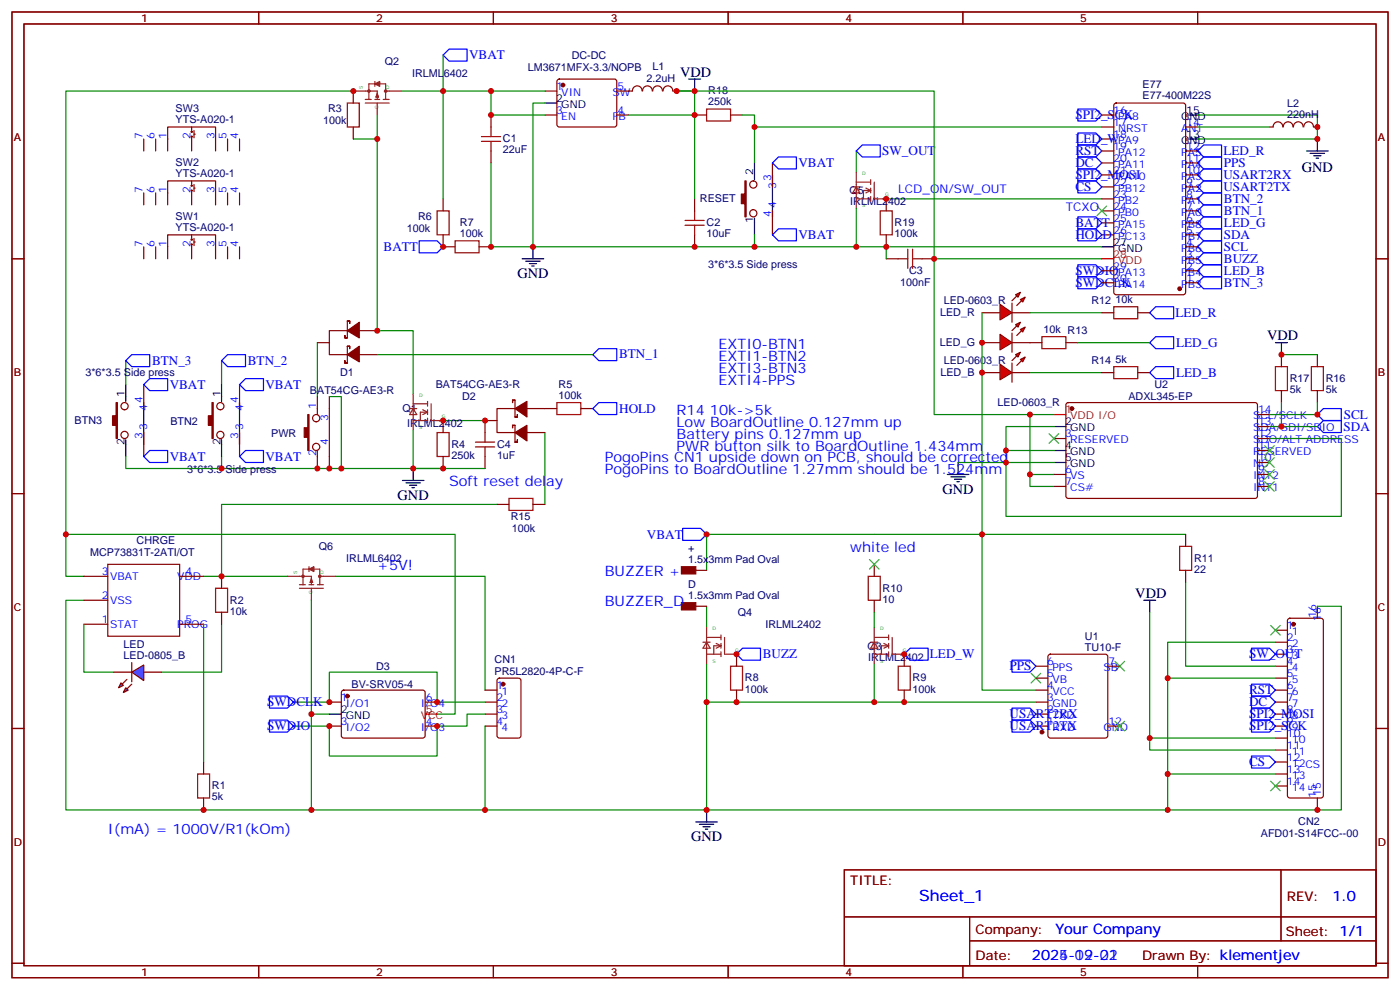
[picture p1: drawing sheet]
<svg xmlns="http://www.w3.org/2000/svg" width="412mm" height="292mm" viewBox="0 0 412 292" stroke-linecap="round" stroke-linejoin="round" font-family="sans-serif">
<g fill="none" stroke="#870000" stroke-width=".35">
<path d="M3.5 3.5h405.4v284.4h-405.4zM7.1 7.1h398.2v277.2h-398.2zM76.2 3.5v3.6M145.3 3.5v3.6M214.5 3.5v3.6M283.6 3.5v3.6M352.8 3.5v3.6M3.5 76.2h3.6M405.3 76.2h3.6M151 117.8h.7zM151 117.8v.7zM151.7 117.8v5"/>
<path d="M142.9 123.8h3.5M151 125.2h.7zM151 125.2v.7zM151.7 130.2h.7zM151.7 125.2v5M151.7 122.8h.7zM151.7 120.3h-5.3v7.1h5.3M152.4 129.5v.7zM152.4 122.1v.7zM155.2 120.3h5.3M155.2 127.4h5.3M3.5 145.3h3.6"/>
<path d="M405.3 145.3h3.6M3.5 214.5h3.6M97 206.7h3.5M97 213.8h3.5M100.8 203.4l.4-.2 23.6 .1 .4 .6v13l-.7 .4-23.5-.1-.5-.6v-12.7zM125.2 206.7h3.6M125.2 213.8h3.6M405.3 214.5h3.6M248.7 256.1h156.6v28.2h-156.6zM377.3 256.1v20.9M248.7 270h156.5M285.6 277h119.6"/>
<path d="M285.6 270v14.1M3.5 283.6h3.6M76.2 284.3v3.6M145.3 284.3v3.6M214.5 284.3v3.6M283.6 284.3v3.6M352.8 284.3v3.6M405.3 283.6h3.6"/>
</g>
<g fill="none" stroke="#008700" stroke-width=".35">
<path d="M93.5 100.9v15.9M65.3 134.4v3.5h65.2M130.5 123.8h12.4M160.5 127.4v21.1M19.4 157.3h114.7v53h-5.3M146.4 148.5h-81.1v21.2M60 169.7h24.7M91.7 176.7v61.8M98.8 169.7h44.1v33.5M208.1 178.5v6.4M257.5 195.4v11.3h47.7M86.4 206.7h10.6v-8.8h31.8v8.8h14.1"/>
<path d="M91.7 210.3h5.3M142.9 210.3h-5.3v3.5h-8.8v8.8h-31.8v-8.8h-10.6M142.9 213.8v24.7"/>
</g>
<g fill="#870000" stroke="#870000" stroke-width=".35">
<path d="M151.7 120.3l3.5-2.1v4.6z"/>
<path d="M151.7 127.4l3.5-2.2v4.6z"/>
<circle cx="102.3" cy="205" r=".53"/>
</g>
<path d="M97 210.3h3.5" fill="none" stroke="#000" stroke-width=".35"/>
<path d="M125.2 210.3h3.6" fill="none" stroke="#f00" stroke-width=".35"/>
<g fill="none" stroke="#8c2424" stroke-width=".35">
<path d="M84.7 169.7h7v2.5M88.2 172.2h1.8M88.2 173.2h7M91 172.2h1.4M91 167.6l1.4-.7v1.4zM91 166.9v1.4M91.4 171.4l.3-1 .4 1M91.4 171.4h.7M91.4 171.4l.3-.7 .4 .7M91.7 167.6h-2.4v4.6M91.7 167.6l.7 .3M91.7 167.6l.4 .3"/>
<path d="M91.7 173.2v3.5M91.7 171.1l.4 .3M92.1 167.6h2.1v4.6M92.1 167.2l-.4 .4M92.4 167.2l-.7 .4M93.5 172.2h1.7M94.2 169.7h4.6"/>
<circle cx="89.3" cy="169.7" r=".35"/>
<circle cx="94.2" cy="169.7" r=".35"/>
</g>
<path d="M352.8 58.6l1.7-1.8h5.3v3.5h-5.3zM352.8 76.2l1.7-1.8h5.3v3.6h-5.3zM354.5 78h5.3v3.5h-5.3l-1.7-1.8zM354.5 60.3h5.3v3.6h-5.3l-1.7-1.8zM338.7 92.1l1.7-1.8h5.3v3.5h-5.3z" fill="none" stroke="#00f" stroke-width=".35"/>
<g fill="#f00" stroke="#870000" stroke-width=".35">
<path d="M294.6 107.2l3.5 2.5-3.5 2.1z"/>
<path d="M298.1 106.9v5.6z"/>
</g>
<g fill="#870000" stroke="#870000" stroke-width=".35">
<path d="M298.1 106.2l1.4-1.4z"/>
<path d="M299.5 107.6l1.4-1.4z"/>
</g>
<g fill="#f00" stroke="#870000" stroke-width=".35">
<path d="M299.2 104.4l1.4-.7-.7 1.4z"/>
<path d="M300.6 105.8l1.4-.7-.7 1.4z"/>
</g>
<path d="M289.3 109.7h5.3M298.1 109.7h5.3" fill="none" stroke="#870000" stroke-width=".35"/>
<g fill="#f00" stroke="#870000" stroke-width=".35">
<path d="M294.6 89.6l3.5 2.5-3.5 2.1z"/>
<path d="M298.1 89.3v5.6z"/>
</g>
<g fill="#870000" stroke="#870000" stroke-width=".35">
<path d="M298.1 88.5l1.4-1.4z"/>
<path d="M300.9 88.5l-1.4 1.5z"/>
</g>
<g fill="#f00" stroke="#870000" stroke-width=".35">
<path d="M299.2 86.8l1.4-.7-.7 1.4z"/>
<path d="M300.6 88.2l1.4-.7-.7 1.4z"/>
</g>
<g fill="none" stroke="#870000" stroke-width=".35">
<path d="M3.5 3.5h405.4v284.4h-405.4zM7.1 7.1h398.2v277.2h-398.2zM76.2 3.5v3.6M145.3 3.5v3.6M214.5 3.5v3.6M283.6 3.5v3.6M352.8 3.5v3.6M104.1 26.8v3.5M104.1 37.4v3.5M160.5 33.9h3.5M160.5 26.8h3.5M164.3 23.5l.4-.2h16.3l.5 .2 .2 .5v12.7l-.3 .5-.4 .2h-16.3l-.5-.2-.2-.5v-12.7z"/>
<path d="M181.7 33.9h3.5M181.7 26.8h4.6M186.3 26.8a1.41 1.41 0 0 1 1.4-1.5 1.41 1.41 0 0 1 1.4 1.5M189.3 26.8a1.41 1.41 0 0 1 1.4-1.5 1.41 1.41 0 0 1 1.4 1.5M192.3 26.8a1.41 1.41 0 0 1 1.4-1.5 1.41 1.41 0 0 1 1.4 1.5M195.3 26.8a1.41 1.41 0 0 1 1.4-1.5 1.41 1.41 0 0 1 1.4 1.5M198.3 26.8h1M204.6 33.9h3.5M215.2 33.9h3.5M324.6 37.4h3.5M324.6 33.9h3.5M328.3 30.5l.5-.2h19.7l.7 .5v55.3l-.4 .6-20 .1-.7-.5v-55.3z"/>
<path d="M349.2 37.4h3.6M373.9 37.4h1.1M375 37.4a1.41 1.41 0 0 1 1.5-1.5 1.41 1.41 0 0 1 1.4 1.5M378 37.4a1.41 1.41 0 0 1 1.4-1.5 1.41 1.41 0 0 1 1.4 1.5M381 37.4a1.41 1.41 0 0 1 1.4-1.5 1.41 1.41 0 0 1 1.4 1.5M384.1 37.4a1.41 1.41 0 0 1 1.4-1.5 1.41 1.41 0 0 1 1.4 1.5M387 37.4h1.1M130.5 58.6v3.5M204.6 58.6v3.5M227.5 48v7M261.1 58.6v3.5M324.6 58.6h3.5"/>
<path d="M324.6 55h3.5M324.6 51.5h3.5M324.6 48h3.5M324.6 44.4h3.5M324.6 40.9h3.5M349.2 58.6h3.6M349.2 55h3.6M349.2 51.5h3.6M349.2 48h3.6M349.2 44.4h3.6M3.5 76.2h3.6M130.5 69.1v3.6h3.6"/>
<path d="M141.1 72.7h3.5M204.6 69.1v3.6M227.5 62.1v7M261.1 69.1v3.6M261.1 76.2h3.5M271.6 76.2h3.6M324.6 79.7h3.5M324.6 69.1h3.5M324.6 65.6h3.5M324.6 62.1h3.5M349.2 79.7h3.6M349.2 76.2h3.6"/>
<path d="M349.2 72.7h3.6M349.2 69.1h3.6M349.2 65.6h3.6M349.2 62.1h3.6M405.3 76.2h3.6M101.6 99.5h.7zM101.6 98.8v.7zM102.3 94.5h.7zM102.3 94.5v5M102.3 97.4h-5.3v7h5.3M103 94.5v.7zM105.8 97.4h5.3"/>
<path d="M289.3 92.1h5.3M298.1 92.1h5.3M324.6 83.3h3.5M349.2 83.3h3.6M42.3 113.2v7.1M70.6 113.2v7.1M93.5 100.9h3.5M93.5 116.8v5.3M97 116.8v21.1M101.6 106.9h.7zM101.6 106.2v.7zM102.3 102h.7z"/>
<path d="M102.3 102v4.9M103 102v.7zM105.8 104.4h5.3M314.2 118.7l.5-.2 55.3 .1 .4 .6v27.1l-.7 .5-55.3-.1-.4-.7v-26.8zM377.5 104.4v3.5M377.5 115v3.5M388.1 104.4v3.5M388.1 115v3.5M42.3 127.4v7M70.6 127.4v7M93.5 132.6v5.3M130.5 123.8v3.6"/>
<path d="M130.5 134.4v3.5M142.9 123.8v3.6M142.9 134.4v3.5M160.5 120.3h3.5M171.1 120.3h3.5M310.4 129.1h3.6M310.4 139.7h3.6M370.4 129.1h3.5M370.4 139.7h3.5M370.4 136.2h3.5M370.4 132.6h3.5M370.4 125.6h3.5"/>
<path d="M370.4 122.1h3.5M3.5 145.3h3.6M146.4 148.5h3.5M157 148.5h3.5M310.4 143.2h3.6M349.2 157.3v3.6M370.4 143.2h3.5M405.3 145.3h3.6M24.7 176.7h7M24.7 169.7h7M31.7 166.2h21.2v21.1h-21.2zM52.9 169.7h7.1"/>
<path d="M257.5 166.2v3.5M257.5 176.7v3.6M349.2 167.9v3.5M388.1 178.5v3.5M24.7 183.8h7M52.9 183.8h7.1M217 192.6v3.5M305.2 196.1h3.5M305.2 199.7h3.5M308.9 192.8l.5-.2h16.2l.5 .2 .2 .5v23.3l-.2 .5-.5 .2h-16.2l-.5-.2-.2-.5v-23.3zM326.3 196.1h3.5M375.7 185.6h3.5"/>
<path d="M375.7 189.1h3.5M375.7 192.6h3.5M375.7 196.1h3.5M375.7 199.7h3.5M379.5 182.2l.4-.2h9.2l.5 .2 .2 .5v51.5l-.2 .5-.5 .2h-9.2l-.5-.2-.2-.5v-51.5zM3.5 214.5h3.6M217 203.2v3.5M305.2 203.2h3.5M305.2 206.7h3.5M305.2 210.3h3.5M305.2 213.8h3.5M326.3 213.8h3.5"/>
<path d="M375.7 203.2h3.5M375.7 206.7h3.5M375.7 210.3h3.5M375.7 213.8h3.5M375.7 217.3h3.5M405.3 214.5h3.6M60 224.4v3.5M60 234.9v3.6M375.7 220.8h3.5M375.7 224.4h3.5M375.7 227.9h3.5M375.7 231.4h3.5"/>
<path d="M388.1 234.9v3.6M248.7 256.1h156.6v28.2h-156.6zM377.3 256.1v20.9M248.7 270h156.5M285.6 277h119.6M285.6 270v14.1M3.5 283.6h3.6M76.2 284.3v3.6M145.3 284.3v3.6M214.5 284.3v3.6M283.6 284.3v3.6M352.8 284.3v3.6"/>
<path d="M405.3 283.6h3.6"/>
<circle cx="221.9" cy="54.3" r="1.06"/>
<circle cx="221.9" cy="62.8" r="1.06"/>
<circle cx="36.7" cy="119.6" r="1.06"/>
<circle cx="64.9" cy="119.6" r="1.06"/>
<circle cx="36.7" cy="128.1" r="1.06"/>
<circle cx="64.9" cy="128.1" r="1.06"/>
<circle cx="93.1" cy="123.1" r="1.06"/>
<circle cx="93.1" cy="131.6" r="1.06"/>
</g>
<g fill="none" stroke="#008700" stroke-width=".35">
<path d="M104.1 26.8h-84.7v142.9h5.3M111.1 33.9v7h-7M118.2 26.8h26.4M160.5 26.8h-15.9v7.1h15.9M160.5 30.3h-3.5v42.4h65.2v-3.6M185.2 33.9h19.4M199.3 26.8h5.3v31.8M218.7 33.9h3.5v3.5M324.6 37.4h-102.4v10.6M352.8 33.9h35.3v7h-35.3M352.8 37.4h21.1M111.1 40.9v56.5h10.6v18.7"/>
<path d="M144.6 48v24.7h12.4M252.2 44.4v6.4M261.1 58.6h63.5M324.6 76.2h-49.4v45.9h28.2M303.4 92.1h21.2M37 106.2v7M65.3 106.2v7M97 116.8h3.5v21.1M111.1 104.4h63.5M303.4 109.7h21.2M377.5 104.4h10.6M377.5 118.5v7.1"/>
<path d="M388.1 118.5v3.6h-14.2M121.7 126.6v11.3h21.2M296.3 132.6h14.1M303.4 139.7v3.5h7M310.4 122.1h-7v17.6h7M310.4 125.6h-14.1v10.6h-14.1M373.9 129.1h21.2v22.9h-98.8v-15.8h14.1M373.9 125.6h14.2M349.2 157.3h-141.1v10.6M24.7 176.7h-5.3v61.8h188.7v-43.1M349.2 171.4v24.7h26.5M388.1 178.5h7v60h-187"/>
<path d="M24.7 183.8v14.1h8.8M60 183.8v40.6M65.3 183.8v14.1h-17.7M257.5 180.3v4.6M338.7 180.3v37h37M344 199.7h31.7M375.7 189.1h-31.7v49.4M208.1 206.7h49.4M338.7 217.3v3.5h37M344 227.9h31.7"/>
</g>
<g fill="none" stroke="#a10000" stroke-width=".35">
<path d="M102.3 30.3h3.5v7.1h-3.5zM208.1 32.1h7.1v3.5h-7.1zM128.8 62.1h3.5v7h-3.5zM134.1 70.9h7v3.5h-7zM201.8 66.3h5.6M201.8 64.9h5.6M204.6 62.1v2.8M204.6 66.3v2.8M259.3 62.1h3.5v7h-3.5zM264.6 76.2h2.8M267.4 73.4v5.6M268.8 73.4v5.6"/>
<path d="M268.8 76.2h2.8M164 118.5h7.1v3.6h-7.1zM375.7 107.9h3.5v7.1h-3.5zM386.3 107.9h3.5v7.1h-3.5zM128.8 127.4h3.5v7h-3.5zM140.1 131.6h5.6M140.1 130.2h5.6M142.9 127.4v2.8M142.9 131.6v2.8M149.9 146.8h7.1v3.5h-7.1zM255.8 169.7h3.5v7h-3.5zM347.5 160.9h3.5v7h-3.5z"/>
<path d="M215.2 196.1h3.5v7.1h-3.5zM58.2 227.9h3.5v7h-3.5z"/>
</g>
<g fill="none" stroke="#00f" stroke-width=".35">
<path d="M130.5 16.2l1.8-1.7h5.3v3.5h-5.3zM317.5 32.1h5.3l1.8 1.8-1.8 1.7h-5.3zM252.2 44.4l1.8-1.7h5.3v3.5h-5.3zM317.5 46.2h5.3l1.8 1.8-1.8 1.7h-5.3zM317.5 42.7h5.3l1.8 1.7-1.8 1.8h-5.3zM317.5 49.7h5.3l1.8 1.8-1.8 1.8h-5.3zM352.8 51.5l1.7-1.8h5.3v3.6h-5.3zM354.5 46.2h5.3v3.5h-5.3l-1.7-1.7zM354.5 53.3h5.3v3.5h-5.3l-1.7-1.8zM123.5 70.9h5.3l1.7 1.8-1.7 1.7h-5.3zM317.5 78h5.3l1.8 1.7-1.8 1.8h-5.3zM317.5 67.4h5.3l1.8 1.7-1.8 1.8h-5.3z"/>
<path d="M317.5 63.9h5.3l1.8 1.7-1.8 1.8h-5.3zM354.5 70.9h5.3v3.5h-5.3l-1.7-1.7zM354.5 67.4h5.3v3.5h-5.3l-1.7-1.8zM317.5 81.5h5.3l1.8 1.8-1.8 1.7h-5.3zM38.8 104.4h5.3v3.5h-5.3l-1.8-1.7zM67 104.4h5.3v3.5h-5.3l-1.7-1.7zM174.6 104.4l1.8-1.7h5.3v3.5h-5.3zM174.6 120.3l1.8-1.8h5.3v3.6h-5.3zM388.1 125.6l1.7-1.8h5.3v3.6h-5.3zM388.1 122.1l1.7-1.8h5.3v3.5h-5.3zM201.1 155.6h5.3l1.7 1.7-1.7 1.8h-5.3zM217 192.6l1.7-1.7h5.3v3.5h-5.3z"/>
<path d="M298.1 194.4h5.3l1.8 1.7-1.8 1.8h-5.3zM368.7 190.9h5.2l1.8 1.7-1.8 1.8h-5.2zM79.4 212h5.3l1.7 1.8-1.7 1.7h-5.3zM79.4 205h5.3l1.7 1.7-1.7 1.8h-5.3zM298.1 208.5h5.3l1.8 1.8-1.8 1.7h-5.3zM298.1 212h5.3l1.8 1.8-1.8 1.7h-5.3zM368.7 212h5.2l1.8 1.8-1.8 1.7h-5.2zM368.7 208.5h5.2l1.8 1.8-1.8 1.7h-5.2zM368.7 205h5.2l1.8 1.7-1.8 1.8h-5.2zM368.7 201.4h5.2l1.8 1.8-1.8 1.8h-5.2z"/>
</g>
<g fill="none" stroke="#8c2424" stroke-width=".35">
<path d="M104.1 26.8h7v2.5M107.6 29.3h1.8M107.6 30.3h7.1M110.4 29.3h1.4M110.4 24.7l1.4-.7v1.4zM110.4 24v1.4M110.8 28.6l.3-1.1 .4 1.1M110.8 28.6h.7M110.8 28.6l.3-.7 .4 .7M111.1 24.7h-2.4v4.6M111.1 24.7l.7 .3M111.1 24.7l.4 .3"/>
<path d="M111.1 30.3v3.6M111.1 28.2l.4 .4M111.5 24.7h2.1v4.6M111.5 24.3l-.4 .4M111.8 24.3l-.7 .4M112.9 29.3h1.8M113.6 26.8h4.6M251.2 55h2.1M252.2 53.6h4.3M252.2 50.8v10.6M252.2 58.6h4.3M252.2 55l1.1 1.8h-2.1z"/>
<path d="M255.1 55.4l1.4 .7M256.5 52.9v1.4M256.5 55.4v1.4M256.5 57.9v1.4M256.5 56.1h-2.1v2.5M256.5 56.1l-1.4 .7M257.5 53.6v5h3.6M121.7 118.9h4.2M121.7 116.1v10.5M125.9 118.2v1.4M127 118.9v4.9h3.5M120.6 120.3h2.2"/>
<path d="M121.7 123.8h4.2M121.7 120.3l1.1 1.8h-2.2zM124.5 120.6l1.4 .8M125.9 120.6v1.5M125.9 123.1v1.4M125.9 121.4h-2.1v2.4M125.9 121.4l-1.4 .7M207.1 189.1h2.1M208.1 187.7h4.3M208.1 184.9v10.5M208.1 192.6h4.3M208.1 189.1l1.1 1.8h-2.1z"/>
<path d="M211 189.4l1.4 .7M212.4 187v1.4M212.4 189.4v1.5M212.4 191.9v1.4M212.4 190.1h-2.1v2.5M212.4 190.1l-1.4 .8M213.4 187.7v4.9h3.6M256.5 189.1h2.1M257.5 187.7h4.3M257.5 184.9v10.5M257.5 192.6h4.3M257.5 189.1l1.1 1.8h-2.1z"/>
<path d="M260.3 189.4l1.5 .7M261.8 190.1h-2.2v2.5M261.8 187v1.4M261.8 189.4v1.5M261.8 191.9v1.4M261.8 190.1l-1.5 .8M262.8 187.7v4.9h3.5"/>
<circle cx="108.7" cy="26.8" r=".35"/>
<circle cx="113.6" cy="26.8" r=".35"/>
</g>
<g fill="none" stroke="#000" stroke-width=".35">
<path d="M160.5 30.3h3.5M202.8 23.3h3.6M204.6 23.3v3.5M349.2 33.9h3.6M222.2 48v4.9M227.5 51.5v12.4M349.2 40.9h3.6M384.9 44.4h6.3M385.9 45.2h4.3M387 45.9h2.1M387.7 46.6h.7M388.1 40.9v3.5"/>
<path d="M153.8 76.2h6.4M154.9 76.9h4.2M155.9 77.6h2.1M156.6 78.3h.7M157 72.7v3.5M222.2 64.2v4.9M324.6 72.7h3.5M37 113.2v5M42.3 118.5v12.4M65.3 113.2v5M70.6 118.5v12.4M375.7 100.9h3.5"/>
<path d="M377.5 100.9v3.5M37 129.5v4.9M65.3 129.5v4.9M121.7 137.9v3.6M279 139.7h6.4M282.2 136.2v3.5M310.4 125.6h3.6M310.4 132.6h3.6M310.4 136.2h3.6M118.5 141.5h6.4M119.6 142.2h4.2M120.6 142.9h2.2"/>
<path d="M121.4 143.6h.7M280.1 140.4h4.2M281.2 141.1h2.1M281.9 141.8h.7M336.9 176.7h3.5M338.7 176.7v3.6M208.1 238.5v3.5M205 242h6.3M206 242.7h4.3M207.1 243.4h2.1M207.8 244.1h.7"/>
</g>
<g fill="#870000" stroke="#870000" stroke-width=".35">
<path d="M34.2 118.5h.4v10.6h-.4v-3.9h-1v-2.8h1z"/>
<path d="M62.4 118.5h.4v10.6h-.4v-3.9h-1v-2.8h1z"/>
<path d="M102.3 104.4l3.5-2.4v4.5z"/>
<path d="M102.3 97.4l3.5-2.5v4.6z"/>
<path d="M90.7 122.1h.3v10.5h-.3v-3.8h-1.1v-2.9h1.1z"/>
<path d="M219.4 53.3h.4v10.6h-.4v-3.9h-1v-2.9h1z"/>
<circle cx="347.5" cy="85" r=".53"/>
<circle cx="381" cy="183.8" r=".53"/>
<circle cx="315.7" cy="120.3" r=".53"/>
<circle cx="306.9" cy="215.5" r=".53"/>
<circle cx="165.8" cy="25" r=".53"/>
</g>
<path d="M324.6 76.2h3.5M310.4 122.1h3.6" fill="none" stroke="#f00" stroke-width=".35"/>
<g fill="none" stroke="#3c3" stroke-width=".35">
<path d="M323.1 60.7l2.9 2.8M326 60.7l-2.9 2.8M309 127.7l2.9 2.8M311.9 127.7l-2.9 2.8M372.5 138.3l2.9 2.8M372.5 134.8l2.9 2.8M372.5 131.2l2.9 2.9M375.4 138.3l-2.9 2.8M375.4 134.8l-2.9 2.8M375.4 131.2l-2.9 2.9M303.7 198.3l2.9 2.8M306.6 198.3l-2.9 2.8"/>
<path d="M328.4 194.7l2.9 2.9M331.3 194.7l-2.9 2.9M374.3 184.1l2.8 2.9M377.1 184.1l-2.8 2.9M374.3 230l2.8 2.8M377.1 230l-2.8 2.8"/>
</g>
<path d="M38.8 197.9l3.5-2.1v4.6z" fill="#09f" stroke="#870000" stroke-width=".35"/>
<path d="M38.8 195.1v5.6z" fill="#f00" stroke="#870000" stroke-width=".35"/>
<g fill="#870000" stroke="#870000" stroke-width=".35">
<path d="M38.8 201.4l-1.4 1.4z"/>
<path d="M37.4 200l-1.4 1.4z"/>
</g>
<g fill="#09f" stroke="#870000" stroke-width=".35">
<path d="M37 202.5l.7 .7-1.4 .7z"/>
<path d="M35.6 201.1l.7 .7-1.4 .7z"/>
</g>
<path d="M324.6 92.1h3.5M335.1 92.1h3.6M324.6 109.7h3.5M335.1 109.7h3.6M65.3 169.7v3.5M33.5 197.9h5.3M42.3 197.9h5.3M65.3 180.3v3.5" fill="none" stroke="#870000" stroke-width=".35"/>
<path d="M328.1 90.3h7v3.5h-7zM328.1 107.9h7v3.6h-7zM63.5 173.2h3.5v7.1h-3.5z" fill="none" stroke="#a10000" stroke-width=".35"/>
<path d="M352.8 44.4l1.7-1.7h5.3v3.5h-5.3zM352.8 65.6l1.7-1.7h5.3v3.5h-5.3zM352.8 83.3l1.7-1.8h5.3v3.5h-5.3zM338.7 109.7l1.7-1.8h5.3v3.6h-5.3zM338.7 100.9l1.7-1.8h5.3v3.6h-5.3z" fill="none" stroke="#00f" stroke-width=".35"/>
<g fill="#f00" stroke="#870000" stroke-width=".35">
<path d="M294.6 98.4l3.5 2.5-3.5 2.1z"/>
<path d="M298.1 98.1v5.6z"/>
</g>
<g fill="#870000" stroke="#870000" stroke-width=".35">
<path d="M298.1 97.4l1.4-1.4z"/>
<path d="M299.5 98.8l1.4-1.4z"/>
</g>
<g fill="#f00" stroke="#870000" stroke-width=".35">
<path d="M299.2 95.6l1.4-.7-.7 1.4z"/>
<path d="M300.6 97l1.4-.7-.7 1.4z"/>
</g>
<g fill="none" stroke="#870000" stroke-width=".35">
<path d="M56.4 37.4v1.1M57.1 38.5v2.1M57.1 39.5h.4M144.6 33.9v3.5M42.3 40.9v3.5M42.3 56.8v3.5M45.9 40.9v3.5M45.9 56.8v3.5M49.4 44.4v-7h14.1v7M56.4 40.2v4.2M56.4 53.3v1M56.4 56.1v4.2"/>
<path d="M57.1 54.3v2.1M57.1 55.4h.4M67 40.9v3.5M67 56.8v3.5M70.6 40.9v3.5M70.6 56.8v3.5M144.6 44.4v3.6M42.3 72.7v3.5M45.9 72.7v3.5M49.4 76.2v-7.1h14.1v7.1M49.4 60.3v-7h14.1v7M56.4 69.1v1.1"/>
<path d="M56.4 72v4.2M57.1 71.3h.4M57.1 70.2v2.1M67 72.7v3.5M70.6 72.7v3.5M289.3 100.9h5.3M298.1 100.9h8.8M314 100.9h3.5M205 178.5h3.1M205 167.9h3.1M146.6 199.9l.5-.2h5.7l.6 .4 .1 16.5-.5 .7h-5.9l-.6-.5-.1-16.4zM266.3 192.6v3.5"/>
<path d="M142.9 203.2h3.5M142.9 206.7h3.5M142.9 210.3h3.5M142.9 213.8h3.5M266.3 203.2v3.5"/>
<circle cx="56.4" cy="38.8" r=".18"/>
<circle cx="56.4" cy="54.7" r=".18"/>
<circle cx="56.4" cy="56.1" r=".18"/>
<circle cx="56.4" cy="40.2" r=".18"/>
<circle cx="56.4" cy="70.6" r=".18"/>
<circle cx="56.4" cy="72" r=".18"/>
</g>
<path d="M144.6 37.4v2.8M141.8 41.6h5.7M141.8 40.2h5.7M144.6 41.6v2.8M306.9 99.1h7.1v3.6h-7.1zM264.6 196.1h3.5v7.1h-3.5z" fill="none" stroke="#a10000" stroke-width=".35"/>
<path d="M130.5 16.2v42.4M204.6 26.8h70.6v49.4M222.2 72.7h102.4M252.2 61.4v11.3M261.1 72.7v3.5M289.3 92.1v111.1h15.9M317.5 100.9h21.2M37 134.4v3.5h28.3" fill="none" stroke="#008700" stroke-width=".35"/>
<path d="M372.5 141.8l2.9 2.8M375.4 141.8l-2.9 2.8M256.1 164.7l2.8 2.9M258.9 164.7l-2.8 2.9M328.4 212.4l2.9 2.8M331.3 212.4l-2.9 2.8" fill="none" stroke="#3c3" stroke-width=".35"/>
<g fill="#870000" stroke="#870000" stroke-width=".35">
<path d="M200.7 177.4h4.3v2.2h-4.3z"/>
<path d="M200.7 166.9h4.3v2.1h-4.3z"/>
<circle cx="148.2" cy="201.4" r=".53"/>
</g>
<path d="M317.5 39.2h5.3l1.8 1.7-1.8 1.8h-5.3zM227.5 48l1.8-1.8h5.3v3.5h-5.3zM317.5 53.3h5.3l1.8 1.7-1.8 1.8h-5.3zM227.5 69.1l1.8-1.7h5.3v3.5h-5.3zM42.3 113.2l1.8-1.7h5.3v3.5h-5.3zM70.6 113.2l1.7-1.7h5.3v3.5h-5.3zM42.3 134.4l1.8-1.8h5.3v3.6h-5.3zM70.6 134.4l1.7-1.8h5.3v3.6h-5.3zM266.3 192.6l1.8-1.7h5.3v3.5h-5.3zM368.7 222.6h5.2l1.8 1.8-1.8 1.7h-5.2z" fill="none" stroke="#00f" stroke-width=".35"/>
<g fill="#c00">
<circle cx="65.3" cy="169.7" r=".88"/>
<circle cx="91.7" cy="210.3" r=".88"/>
<circle cx="128.8" cy="206.7" r=".88"/>
<circle cx="97" cy="206.7" r=".88"/>
<circle cx="97" cy="213.8" r=".88"/>
<circle cx="344" cy="199.7" r=".88"/>
<circle cx="338.7" cy="217.3" r=".88"/>
<circle cx="388.1" cy="238.5" r=".88"/>
<circle cx="344" cy="238.5" r=".88"/>
<circle cx="344" cy="227.9" r=".88"/>
<circle cx="257.5" cy="206.7" r=".88"/>
<circle cx="128.8" cy="213.8" r=".88"/>
<circle cx="377.5" cy="125.6" r=".88"/>
<circle cx="388.1" cy="122.1" r=".88"/>
<circle cx="303.4" cy="139.7" r=".88"/>
<circle cx="296.3" cy="132.6" r=".88"/>
<circle cx="217" cy="192.6" r=".88"/>
<circle cx="60" cy="238.5" r=".88"/>
<circle cx="142.9" cy="238.5" r=".88"/>
<circle cx="91.7" cy="238.5" r=".88"/>
<circle cx="208.1" cy="238.5" r=".88"/>
<circle cx="208.1" cy="206.7" r=".88"/>
<circle cx="217" cy="206.7" r=".88"/>
<circle cx="296.3" cy="136.2" r=".88"/>
<circle cx="377.5" cy="104.4" r=".88"/>
<circle cx="100.5" cy="137.9" r=".88"/>
<circle cx="388.1" cy="40.9" r=".88"/>
<circle cx="388.1" cy="37.4" r=".88"/>
<circle cx="261.1" cy="58.6" r=".88"/>
<circle cx="130.5" cy="123.8" r=".88"/>
<circle cx="121.7" cy="137.9" r=".88"/>
<circle cx="130.5" cy="137.9" r=".88"/>
<circle cx="142.9" cy="123.8" r=".88"/>
<circle cx="104.1" cy="26.8" r=".88"/>
<circle cx="111.1" cy="40.9" r=".88"/>
<circle cx="157" cy="72.7" r=".88"/>
<circle cx="144.6" cy="72.7" r=".88"/>
<circle cx="130.5" cy="72.7" r=".88"/>
<circle cx="144.6" cy="26.8" r=".88"/>
<circle cx="204.6" cy="26.8" r=".88"/>
<circle cx="204.6" cy="33.9" r=".88"/>
<circle cx="199.3" cy="26.8" r=".88"/>
<circle cx="111.1" cy="97.4" r=".88"/>
<circle cx="19.4" cy="157.3" r=".88"/>
<circle cx="222.3" cy="37.4" r=".88"/>
<circle cx="208.1" cy="157.3" r=".88"/>
<circle cx="289.3" cy="100.9" r=".88"/>
<circle cx="289.3" cy="157.3" r=".88"/>
<circle cx="289.3" cy="109.7" r=".88"/>
<circle cx="261.1" cy="72.7" r=".88"/>
<circle cx="303.4" cy="122.1" r=".88"/>
<circle cx="275.2" cy="76.2" r=".88"/>
<circle cx="130.5" cy="26.8" r=".88"/>
<circle cx="266.3" cy="206.7" r=".88"/>
<circle cx="266.3" cy="192.6" r=".88"/>
<circle cx="97" cy="137.9" r=".88"/>
<circle cx="93.5" cy="137.9" r=".88"/>
<circle cx="65.3" cy="137.9" r=".88"/>
<circle cx="204.6" cy="72.7" r=".88"/>
<circle cx="222.3" cy="72.7" r=".88"/>
<circle cx="252.2" cy="72.7" r=".88"/>
<circle cx="144.6" cy="33.9" r=".88"/>
</g>
<text font-size="4.6" fill="#00f" x="270.8" y="265.1">Sheet_1</text>
<g font-size="4.2">
<text x="200.4" y="22.6">VDD</text>
<text x="383.5" y="50.5">GND</text>
<text x="152.4" y="81.8">GND</text>
<text x="373.2" y="100.2">VDD</text>
<text x="117.1" y="147.1">GND</text>
<text x="277.6" y="145.3">GND</text>
<text x="334.4" y="176">VDD</text>
<text x="203.6" y="247.6">GND</text>
</g>
<g font-size="4.2" fill="#00f">
<text x="211.7" y="106.2">EXTI1-BTN2</text>
<text x="211.7" y="102.7">EXTI0-BTN1</text>
<text x="211.7" y="113.2">EXTI4-PPS</text>
<text x="211.7" y="109.7">EXTI3-BTN3</text>
<text x="199.3" y="122.1">R14 10k-&gt;5k</text>
<text x="199.3" y="125.6">Low BoardOutline 0.127mm up</text>
<text x="199.3" y="129.1">Battery pins 0.127mm up</text>
<text x="178.2" y="136.2">PogoPins CN1 upside down on PCB, should be corrected</text>
<text x="199.3" y="132.6">PWR button silk to BoardOutline 1.434mm</text>
<text x="132.3" y="143.2">Soft reset delay</text>
<text x="178.2" y="139.7">PogoPins to BoardOutline 1.27mm should be 1.524mm</text>
<text x="111.1" y="167.9">+5V!</text>
<text x="250.5" y="162.6">white led</text>
<text x="178.2" y="169.7">BUZZER +</text>
<text x="178.2" y="178.5">BUZZER_D</text>
<text x="31.7" y="245.5">I(mA) = 1000V/R1(kOm)</text>
<text x="392.5" y="265.4">1.0</text>
<text x="310.9" y="274.9">Your Company</text>
<text x="304" y="282.7">2025-12-01</text>
<text x="304" y="282.7">2024-09-22</text>
</g>
<g font-size="3.9" fill="#00f">
<text x="138.2" y="17.4">VBAT</text>
<text x="316.8" y="35.1">SPI2_SCK</text>
<text x="259.9" y="45.6">SW_OUT</text>
<text x="316.8" y="45.7">RST</text>
<text x="316.8" y="42.2">LED_W</text>
<text x="360.4" y="45.6">LED_R</text>
<text x="235.2" y="49.2">VBAT</text>
<text x="316.8" y="49.2">DC</text>
<text x="316.8" y="52.8">SPI2_MOSI</text>
<text x="360.4" y="52.7">USART2RX</text>
<text x="360.5" y="49.1">PPS</text>
<text x="316.8" y="56.3">CS</text>
<text x="360.4" y="56.2">USART2TX</text>
<text x="360.5" y="59.7">BTN_2</text>
<text x="360.5" y="63.3">BTN_1</text>
<text x="235.2" y="70.3">VBAT</text>
<text x="316.8" y="70.4">HOLD</text>
<text x="316.8" y="66.9">BATT</text>
<text x="360.5" y="70.4">SDA</text>
<text x="360.5" y="66.8">LED_G</text>
<text x="113" y="73.8">BATT</text>
<text x="360.5" y="77.4">BUZZ</text>
<text x="360.5" y="73.9">SCL</text>
<text x="316.8" y="81">SWDIO</text>
<text x="360.5" y="80.9">LED_B</text>
<text x="316.8" y="84.5">SWDCLK</text>
<text x="360.5" y="84.4">BTN_3</text>
<text x="346.3" y="93.2">LED_R</text>
<text x="44.8" y="107.4">BTN_3</text>
<text x="73" y="107.4">BTN_2</text>
<text x="182.4" y="105.4">BTN_1</text>
<text x="346.4" y="102.1">LED_G</text>
<text x="346.4" y="110.9">LED_B</text>
<text x="50" y="114.4">VBAT</text>
<text x="78.2" y="114.4">VBAT</text>
<text x="182.4" y="121.5">HOLD</text>
<text x="395.8" y="123.3">SCL</text>
<text x="395.8" y="126.9">SDA</text>
<text x="50" y="135.6">VBAT</text>
<text x="78.2" y="135.6">VBAT</text>
<text x="190.5" y="158.6">VBAT</text>
<text x="224.7" y="193.8">BUZZ</text>
<text x="273.9" y="193.8">LED_W</text>
<text x="297.4" y="197.4">PPS</text>
<text x="367.9" y="193.9">SW_OUT</text>
<text x="78.7" y="208">SWDCLK</text>
<text x="367.9" y="208">DC</text>
<text x="367.9" y="204.5">RST</text>
<text x="78.7" y="215">SWDIO</text>
<text x="297.4" y="211.5">USART2RX</text>
<text x="297.4" y="215">USART2TX</text>
<text x="367.9" y="215">SPI2_SCK</text>
<text x="367.9" y="211.5">SPI2_MOSI</text>
<text x="367.9" y="225.6">CS</text>
</g>
<g font-size="3.9" fill="#800">
<text x="250.5" y="260.7">TITLE:</text>
<text x="379.1" y="265.4">REV:</text>
<text x="287.4" y="274.9">Company:</text>
<text x="378.7" y="275.5">Sheet: 1/1</text>
<text x="287.4" y="282.6">Date:</text>
<text x="336.4" y="282.7">Drawn By: klementjev</text>
</g>
<g font-size="3.5" fill="#00f">
<text x="264.6" y="56.8">LCD_ON/SW_OUT</text>
<text x="314" y="62.1">TCXO</text>
</g>
<g font-size="3.2" fill="#800">
<text x="41.6" y="6.5">1</text>
<text x="110.8" y="6.5">2</text>
<text x="179.9" y="6.5">3</text>
<text x="249.1" y="6.5">4</text>
<text x="318.2" y="6.5">5</text>
<text x="4.1" y="41.6">A</text>
<text x="405.9" y="41.6">A</text>
<text x="4.1" y="110.8">B</text>
<text x="405.9" y="110.8">B</text>
<text x="4.1" y="179.9">C</text>
<text x="405.9" y="179.9">C</text>
<text x="4.1" y="249.1">D</text>
<text x="405.9" y="249.1">D</text>
<text x="41.6" y="287.3">1</text>
<text x="110.8" y="287.3">2</text>
<text x="179.9" y="287.3">3</text>
<text x="249.1" y="287.3">4</text>
<text x="318.2" y="287.3">5</text>
</g>
<g font-size="3.2" fill="#000080">
<text x="168.4" y="17.3">DC-DC</text>
<text x="113.3" y="19">Q2</text>
<text x="121.4" y="22.7">IRLML6402</text>
<text x="155.5" y="20.8">LM3671MFX-3.3/NOPB</text>
<text x="192.2" y="20.7">L1</text>
<text x="190.4" y="24.2">2.2uH</text>
<text x="208.6" y="27.7">R18</text>
<text x="336.6" y="29.3">E77-400M22S</text>
<text x="336.6" y="26.1">E77</text>
<text x="51.7" y="33">SW3</text>
<text x="96.7" y="33.1">R3</text>
<text x="208.6" y="31">250k</text>
<text x="379.2" y="34.8">220nH</text>
<text x="379.2" y="31.5">L2</text>
<text x="51.7" y="36.3">YTS-A020-1</text>
<text x="95.2" y="36.7">100k</text>
<text x="148.2" y="41.8">C1</text>
<text x="148.2" y="45.2">22uF</text>
<text x="51.7" y="52.2">YTS-A020-1</text>
<text x="51.7" y="48.9">SW2</text>
<text x="206.2" y="59.6">RESET</text>
<text x="250.2" y="57.2">Q5</text>
<text x="51.7" y="64.7">SW1</text>
<text x="123.1" y="64.9">R6</text>
<text x="250.5" y="60.5">IRLML2402</text>
<text x="51.7" y="68.1">YTS-A020-1</text>
<text x="119.9" y="68.4">100k</text>
<text x="135.5" y="69.8">100k</text>
<text x="135.5" y="66.5">R7</text>
<text x="208.1" y="69.8">10uF</text>
<text x="208.1" y="66.5">C2</text>
<text x="263.5" y="69.8">100k</text>
<text x="263.5" y="66.5">R19</text>
<text x="208.6" y="79">3*6*3.5 Side press</text>
<text x="267.8" y="80.7">C3</text>
<text x="265.2" y="84.3">100nF</text>
<text x="278" y="89.4">LED-0603_R</text>
<text x="321.5" y="89.4">R12</text>
<text x="328.6" y="89.3">10k</text>
<text x="276.9" y="93">LED_R</text>
<text x="276.8" y="101.8">LED_G</text>
<text x="307.4" y="98.1">10k R13</text>
<text x="278" y="107.1">LED-0603_R</text>
<text x="321.5" y="107.1">R14</text>
<text x="328.6" y="106.9">5k</text>
<text x="25.2" y="110.7">3*6*3.5 Side press</text>
<text x="100.2" y="110.6">D1</text>
<text x="277" y="110.6">LED_B</text>
<text x="379.9" y="112.5">R17</text>
<text x="390.5" y="112.5">R16</text>
<text x="91.3" y="115.9">BAT54CG-AE3-R</text>
<text x="128.3" y="114.1">BAT54CG-AE3-R</text>
<text x="136.1" y="117.6">D2</text>
<text x="164.5" y="117.5">100k</text>
<text x="164.5" y="114.1">R5</text>
<text x="293.9" y="119.6">LED-0603_R</text>
<text x="332.4" y="117.8">ADXL345-EP</text>
<text x="340.1" y="114.1">U2</text>
<text x="379.9" y="115.8">5k</text>
<text x="390.5" y="115.8">5k</text>
<text x="22" y="124.8">BTN3</text>
<text x="50.2" y="125.3">BTN2</text>
<text x="118.6" y="121.3">Q1</text>
<text x="119.9" y="125.7">IRLML2402</text>
<text x="79.9" y="128.5">PWR</text>
<text x="133" y="131.8">R4</text>
<text x="133" y="135.1">250k</text>
<text x="146.4" y="135.2">1uF</text>
<text x="146.4" y="132">C4</text>
<text x="55.2" y="139.4">3*6*3.5 Side press</text>
<text x="150.4" y="153.1">R15</text>
<text x="40.2" y="160.2">CHRGE</text>
<text x="93.9" y="161.9">Q6</text>
<text x="150.8" y="156.6">100k</text>
<text x="26.5" y="163.8">MCP73831T-2ATI/OT</text>
<text x="102" y="165.5">IRLML6402</text>
<text x="202.7" y="165.8">1.5x3mm Pad Oval</text>
<text x="202.7" y="162.5">+</text>
<text x="351.7" y="165.4">R11</text>
<text x="202.7" y="173">D</text>
<text x="351.7" y="168.7">22</text>
<text x="67.7" y="177.8">R2</text>
<text x="202.7" y="176.4">1.5x3mm Pad Oval</text>
<text x="260" y="177.6">10</text>
<text x="260" y="174.2">R10</text>
<text x="67.7" y="181.1">10k</text>
<text x="217.3" y="181.3">Q4</text>
<text x="225.5" y="184.8">IRLML2402</text>
<text x="36.4" y="190.7">LED</text>
<text x="255.5" y="191.3">Q3</text>
<text x="319.6" y="191.6">TU10-F</text>
<text x="319.6" y="188.3">U1</text>
<text x="36.4" y="194">LED-0805_B</text>
<text x="110.8" y="197.2">D3</text>
<text x="145.7" y="195.3">CN1</text>
<text x="255.8" y="194.5">IRLML2402</text>
<text x="103.6" y="202.5">BV-SRV05-4</text>
<text x="145.7" y="198.6">PR5L2820-4P-C-F</text>
<text x="219.4" y="203.9">100k</text>
<text x="219.4" y="200.6">R8</text>
<text x="268.8" y="203.9">100k</text>
<text x="268.8" y="200.6">R9</text>
<text x="62.4" y="232.3">R1</text>
<text x="62.4" y="235.7">5k</text>
<text x="382.4" y="242.9">CN2</text>
<text x="371.4" y="246.4">AFD01-S14FCC--00</text>
</g>
<g font-size="3.2" fill="#00f">
<text x="163.9" y="26.5">1</text>
<text x="165.3" y="28.2">VIN</text>
<text x="180.4" y="28.2">SW</text>
<text x="181.9" y="26.5">5</text>
<text x="163.9" y="33.5">3</text>
<text x="165.3" y="35.3">EN</text>
<text x="180.4" y="35.3">FB</text>
<text x="181.9" y="33.5">4</text>
<text x="327.9" y="33.5">16</text>
<text x="329.4" y="35.3">PA8</text>
<text x="42" y="40.9" transform="rotate(-90 42 40.9)">7</text>
<text x="45.5" y="40.9" transform="rotate(-90 45.5 40.9)">6</text>
<text x="49" y="40.9" transform="rotate(-90 49 40.9)">1</text>
<text x="56.1" y="40.9" transform="rotate(-90 56.1 40.9)">2</text>
<text x="63.1" y="40.9" transform="rotate(-90 63.1 40.9)">3</text>
<text x="66.7" y="40.9" transform="rotate(-90 66.7 40.9)">5</text>
<text x="70.2" y="40.9" transform="rotate(-90 70.2 40.9)">4</text>
<text x="327.9" y="37">17</text>
<text x="327.9" y="40.6">18</text>
<text x="329.4" y="38.8">NRST</text>
<text x="347.9" y="38.8">ANT</text>
<text x="349.4" y="37">14</text>
<text x="327.9" y="44.1">19</text>
<text x="327.9" y="47.6">20</text>
<text x="329.4" y="42.3">PA9</text>
<text x="329.4" y="45.9">PA12</text>
<text x="347.9" y="45.9">PA5</text>
<text x="349.4" y="47.6">11</text>
<text x="349.4" y="44.1">12</text>
<text x="227.2" y="53.3" transform="rotate(-90 227.2 53.3)">3</text>
<text x="327.9" y="51.2">21</text>
<text x="329.4" y="49.4">PA11</text>
<text x="329.4" y="52.9">PA10</text>
<text x="347.9" y="52.9">PA3</text>
<text x="347.9" y="49.4">PA4</text>
<text x="349.4" y="51.2">10</text>
<text x="42" y="56.8" transform="rotate(-90 42 56.8)">7</text>
<text x="45.5" y="56.8" transform="rotate(-90 45.5 56.8)">6</text>
<text x="49" y="56.8" transform="rotate(-90 49 56.8)">1</text>
<text x="56.1" y="56.8" transform="rotate(-90 56.1 56.8)">2</text>
<text x="63.1" y="56.8" transform="rotate(-90 63.1 56.8)">3</text>
<text x="66.7" y="56.8" transform="rotate(-90 66.7 56.8)">5</text>
<text x="70.2" y="56.8" transform="rotate(-90 70.2 56.8)">4</text>
<text x="228.6" y="55.7" transform="rotate(-90 228.6 55.7)">3</text>
<text x="327.9" y="54.7">22</text>
<text x="327.9" y="58.2">23</text>
<text x="329.4" y="56.4">PB12</text>
<text x="329.4" y="60">PB2</text>
<text x="347.9" y="60">PA1</text>
<text x="347.9" y="56.4">PA2</text>
<text x="349.4" y="58.2">8</text>
<text x="349.4" y="54.7">9</text>
<text x="227.2" y="63.9" transform="rotate(-90 227.2 63.9)">4</text>
<text x="228.6" y="61.4" transform="rotate(-90 228.6 61.4)">4</text>
<text x="327.9" y="61.7">24</text>
<text x="327.9" y="65.3">25</text>
<text x="329.4" y="63.5">PB0</text>
<text x="347.9" y="63.5">PA0</text>
<text x="349.4" y="65.3">6</text>
<text x="349.4" y="61.7">7</text>
<text x="327.9" y="68.8">26</text>
<text x="329.4" y="67">PA15</text>
<text x="329.4" y="70.6">PC13</text>
<text x="347.9" y="70.6">PB7</text>
<text x="347.9" y="67">PB8</text>
<text x="349.4" y="68.8">5</text>
<text x="42" y="72.7" transform="rotate(-90 42 72.7)">7</text>
<text x="45.5" y="72.7" transform="rotate(-90 45.5 72.7)">6</text>
<text x="49" y="72.7" transform="rotate(-90 49 72.7)">1</text>
<text x="56.1" y="72.7" transform="rotate(-90 56.1 72.7)">2</text>
<text x="63.1" y="72.7" transform="rotate(-90 63.1 72.7)">3</text>
<text x="66.7" y="72.7" transform="rotate(-90 66.7 72.7)">5</text>
<text x="70.2" y="72.7" transform="rotate(-90 70.2 72.7)">4</text>
<text x="347.9" y="77.6">PB5</text>
<text x="347.9" y="74.1">PB6</text>
<text x="349.4" y="75.8">3</text>
<text x="349.4" y="72.3">4</text>
<text x="327.9" y="79.4">29</text>
<text x="327.9" y="82.9">30</text>
<text x="329.4" y="81.1">PA13</text>
<text x="347.9" y="81.1">PB4</text>
<text x="349.4" y="82.9">1</text>
<text x="349.4" y="79.4">2</text>
<text x="329.4" y="84.7">PA14</text>
<text x="347.9" y="84.7">PB3</text>
<text x="42" y="118.5" transform="rotate(-90 42 118.5)">4</text>
<text x="70.2" y="118.5" transform="rotate(-90 70.2 118.5)">4</text>
<text x="43.4" y="121" transform="rotate(-90 43.4 121)">4</text>
<text x="71.6" y="121" transform="rotate(-90 71.6 121)">4</text>
<text x="93.1" y="120.3" transform="rotate(-90 93.1 120.3)">1</text>
<text x="96.7" y="123.8" transform="rotate(-90 96.7 123.8)">3</text>
<text x="369.1" y="123.5">SCL/SCLK</text>
<text x="370.6" y="125.2">13</text>
<text x="370.6" y="121.7">14</text>
<text x="42" y="129.1" transform="rotate(-90 42 129.1)">3</text>
<text x="43.4" y="126.6" transform="rotate(-90 43.4 126.6)">3</text>
<text x="70.2" y="129.1" transform="rotate(-90 70.2 129.1)">3</text>
<text x="71.6" y="126.6" transform="rotate(-90 71.6 126.6)">3</text>
<text x="96.7" y="130.9" transform="rotate(-90 96.7 130.9)">4</text>
<text x="313.8" y="128.8">3</text>
<text x="315.3" y="130.5">RESERVED</text>
<text x="369.1" y="130.5">SDO/ALT ADDRESS</text>
<text x="369.1" y="127">SDA/SDI/SDIO</text>
<text x="370.6" y="128.8">12</text>
<text x="93.1" y="134.4" transform="rotate(-90 93.1 134.4)">2</text>
<text x="369.1" y="137.6">NC</text>
<text x="369.1" y="134.1">RESERVED</text>
<text x="370.6" y="135.8">10</text>
<text x="370.6" y="132.3">11</text>
<text x="313.8" y="139.3">6</text>
<text x="313.8" y="142.9">7</text>
<text x="315.3" y="141.1">VS</text>
<text x="369.1" y="141.1">INT2</text>
<text x="370.6" y="142.9">8</text>
<text x="370.6" y="139.3">9</text>
<text x="315.3" y="144.6">CS#</text>
<text x="369.1" y="144.6">INT1</text>
<text x="30" y="169.3">3</text>
<text x="32.5" y="170.7">VBAT</text>
<text x="52.2" y="170.7">VDD</text>
<text x="54.7" y="169.3">4</text>
<text x="30" y="176.4">2</text>
<text x="32.5" y="177.8">VSS</text>
<text x="30" y="183.4">1</text>
<text x="32.5" y="184.9">STAT</text>
<text x="52.2" y="184.9">PROG</text>
<text x="54.7" y="183.4">5</text>
<text x="379.1" y="185.2">1</text>
<text x="387.7" y="182" transform="rotate(-90 387.7 182)">16</text>
<text x="389.1" y="182.7" transform="rotate(-90 389.1 182.7)">16</text>
<text x="379.1" y="188.7">2</text>
<text x="380.5" y="187">1</text>
<text x="380.5" y="190.5">2</text>
<text x="308.5" y="195.8">6</text>
<text x="310" y="197.6">PPS</text>
<text x="325" y="197.6">SB</text>
<text x="326.5" y="195.8">7</text>
<text x="379.1" y="192.3">3</text>
<text x="379.1" y="195.8">4</text>
<text x="380.5" y="194">3</text>
<text x="380.5" y="197.6">4</text>
<text x="146.2" y="202.8">1</text>
<text x="308.5" y="202.8">4</text>
<text x="308.5" y="199.3">5</text>
<text x="310" y="201.1">VB</text>
<text x="379.1" y="199.3">5</text>
<text x="379.1" y="202.8">6</text>
<text x="380.5" y="201.1">5</text>
<text x="100.4" y="206.4">1</text>
<text x="101.8" y="208.1">I/O1</text>
<text x="123.9" y="208.1">I/O4</text>
<text x="125.4" y="206.4">6</text>
<text x="146.2" y="206.4">2</text>
<text x="146.2" y="209.9">3</text>
<text x="147.7" y="204.6">1</text>
<text x="147.7" y="208.1">2</text>
<text x="308.5" y="209.9">2</text>
<text x="308.5" y="206.4">3</text>
<text x="310" y="208.1">GND</text>
<text x="310" y="204.6">VCC</text>
<text x="379.1" y="206.4">7</text>
<text x="379.1" y="209.9">8</text>
<text x="380.5" y="204.6">6</text>
<text x="380.5" y="208.1">7</text>
<text x="100.4" y="213.4">3</text>
<text x="101.8" y="215.2">I/O2</text>
<text x="123.9" y="215.2">I/O3</text>
<text x="125.4" y="213.4">4</text>
<text x="146.2" y="213.4">4</text>
<text x="147.7" y="211.7">3</text>
<text x="147.7" y="215.2">4</text>
<text x="308.5" y="213.4">1</text>
<text x="310" y="215.2">RXD</text>
<text x="310" y="211.7">TXD</text>
<text x="325" y="215.2">GND</text>
<text x="326.5" y="213.4">12</text>
<text x="379.1" y="213.4">9</text>
<text x="380.5" y="211.7">8</text>
<text x="380.5" y="215.2">9</text>
<text x="379.1" y="217">10</text>
<text x="379.1" y="220.5">11</text>
<text x="380.5" y="218.7">10</text>
<text x="379.1" y="224">12</text>
<text x="379.1" y="227.5">13</text>
<text x="380.5" y="222.2">11</text>
<text x="380.5" y="225.8">12CS</text>
<text x="379.1" y="231.1">14</text>
<text x="380.5" y="229.3">13</text>
<text x="380.5" y="232.8">14</text>
<text x="387.7" y="234.9" transform="rotate(-90 387.7 234.9)">15</text>
<text x="389.1" y="234.2" transform="rotate(-90 389.1 234.2)">15</text>
</g>
<g font-size="3.2">
<text x="163.9" y="30">2</text>
<text x="165.3" y="31.8">GND</text>
<text x="347.9" y="35.3">GND</text>
<text x="349.4" y="33.5">15</text>
<text x="349.4" y="40.6">13</text>
<text x="347.9" y="42.3">GND</text>
<text x="221.9" y="51.5" transform="rotate(-90 221.9 51.5)">2</text>
<text x="221.9" y="65.6" transform="rotate(-90 221.9 65.6)">1</text>
<text x="327.9" y="72.3">27</text>
<text x="329.4" y="74.1">GND</text>
<text x="36.7" y="116.8" transform="rotate(-90 36.7 116.8)">1</text>
<text x="64.9" y="116.8" transform="rotate(-90 64.9 116.8)">1</text>
<text x="313.8" y="125.2">2</text>
<text x="36.7" y="130.9" transform="rotate(-90 36.7 130.9)">2</text>
<text x="64.9" y="130.9" transform="rotate(-90 64.9 130.9)">2</text>
<text x="315.3" y="127">GND</text>
<text x="313.8" y="132.3">4</text>
<text x="313.8" y="135.8">5</text>
<text x="315.3" y="134.1">GND</text>
<text x="315.3" y="137.6">GND</text>
<text x="100.4" y="209.9">2</text>
<text x="101.8" y="211.7">GND</text>
</g>
<g font-size="3.2" fill="#f00">
<text x="327.9" y="75.8">28</text>
<text x="329.4" y="77.6">VDD</text>
<text x="313.8" y="121.7">1</text>
<text x="315.3" y="123.5">VDD I/O</text>
<text x="125.4" y="209.9">5</text>
<text x="123.9" y="211.7">VCC</text>
</g>
<g font-size="1.4" fill="#238d23">
<text x="106.9" y="26.1" transform="rotate(-90 106.9 26.1)">S</text>
<text x="114.7" y="26.1" transform="rotate(-90 114.7 26.1)">D</text>
<text x="111.5" y="32.1" transform="rotate(-90 111.5 32.1)">G</text>
<text x="254" y="51.5">D</text>
<text x="260.7" y="57.9">G</text>
<text x="254" y="61">S</text>
<text x="123.5" y="116.8">D</text>
<text x="130.2" y="123.1">G</text>
<text x="123.5" y="126.3">S</text>
<text x="87.5" y="169" transform="rotate(-90 87.5 169)">S</text>
<text x="95.2" y="169" transform="rotate(-90 95.2 169)">D</text>
<text x="92.1" y="175" transform="rotate(-90 92.1 175)">G</text>
<text x="209.9" y="185.6">D</text>
<text x="259.3" y="185.6">D</text>
<text x="216.6" y="191.9">G</text>
<text x="266" y="191.9">G</text>
<text x="209.9" y="195.1">S</text>
<text x="259.3" y="195.1">S</text>
</g>
</svg>
